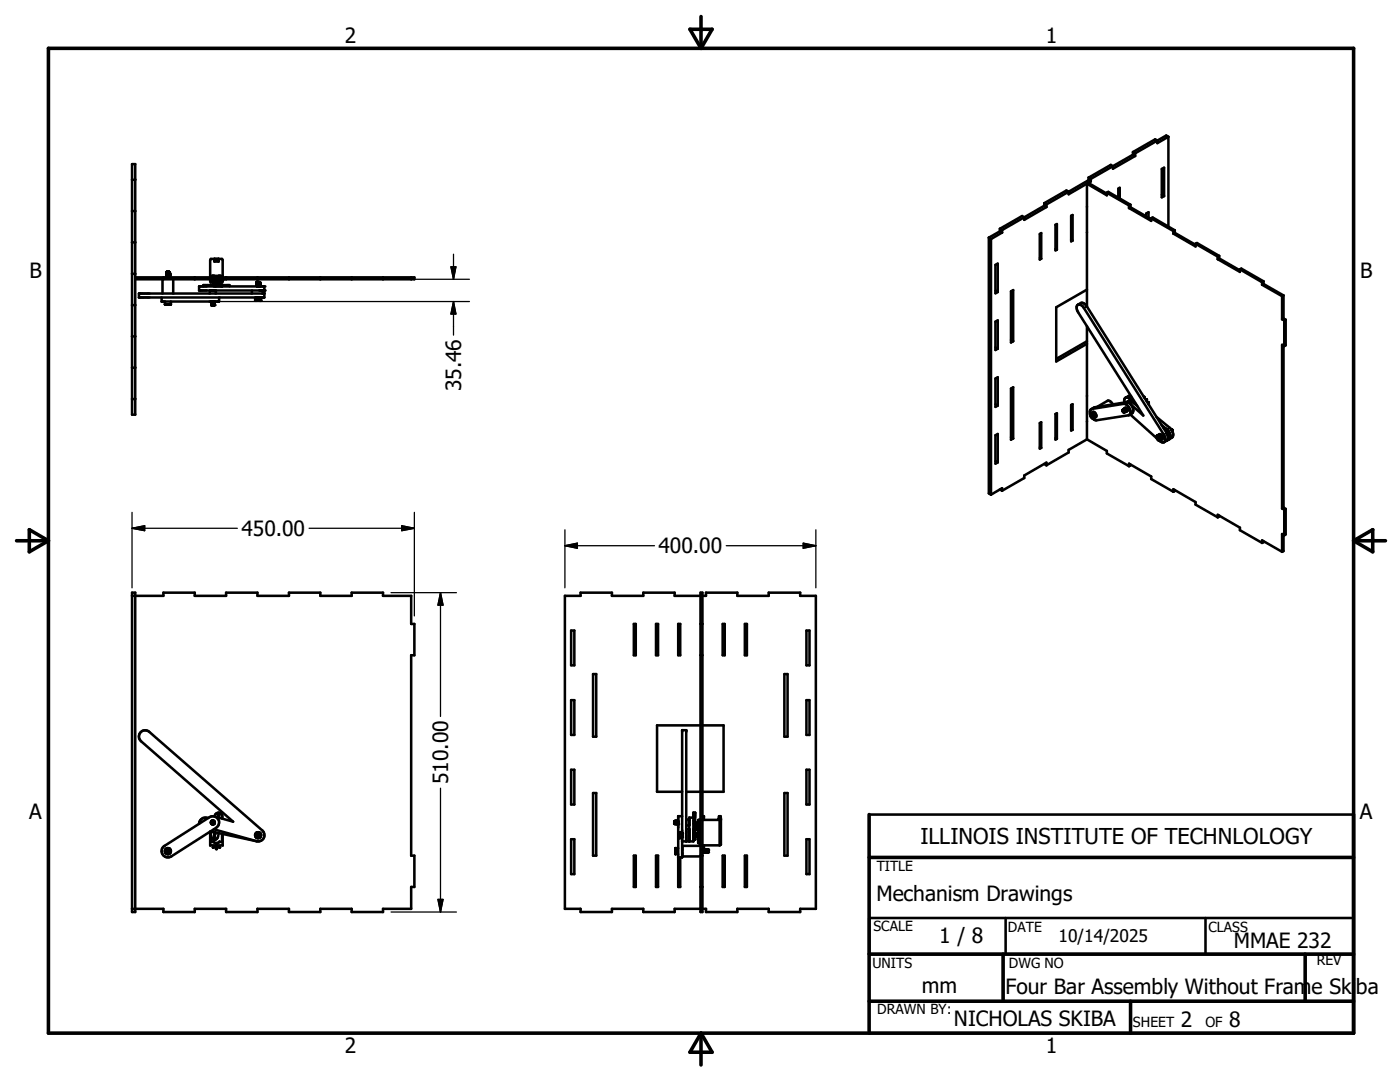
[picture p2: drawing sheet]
<svg xmlns="http://www.w3.org/2000/svg" width="279mm" height="216mm" viewBox="0 0 279 216" stroke-linecap="round" stroke-linejoin="round" font-family="sans-serif">
<g fill="none" stroke="#000" stroke-width=".51">
<path d="M26.4 32.8h.6v49.9h-.6zM26.4 35.9h.6M213.3 38.3l-4.5 2.5M213.3 38.3l-.5-.3-4.4 2.5M216.9 36.7l4 2.3v-.5M216.9 36.7v24.5M216.9 36.7l.3-.2 3.7 2.1M217.3 35.9l-4 2.4M217.3 35.9l.4 .3M217.3 35.4v.5M217.3 35.4l.4 .3M217.7 36.2l-4.4 2.6v-.5"/>
<path d="M217.7 35.7v.5M220.9 38.5l.3-.2 4.4 2.5M220.9 38.5l4.4 2.5M223.2 39.5v-1.8l.3-.2v2.1M226.1 30.9l-8.4 4.8M226.1 30.9l.4 .2M226.1 30.3v.6M226.1 30.3l.4 .3M226.5 31.1l-4.4 2.6v-.5l-.4-.3-4.4 2.5M226.5 30.6v.5M231 28.1l-4.5 2.5M231 28.1l-.5-.3-4.4 2.5"/>
<path d="M231.9 33.7l.4-.2v5.6l-.4 .3zM231.9 38.9l.4 .2M233.2 27.3l-2.2 1.3v-.5M233.2 27.3l-.5-.3-1.7 1.1M233.2 27.3v17.9M26.4 54.6h.6M26.4 48.4h.6M26.4 42.1h.6M27 55.3h55.7v.4h-55.7M32.3 59.4v.8h11.4v-.8M32.4 55.7v2.9M32.6 55.3v.4"/>
<path d="M33.2 54.4h.5M33.2 54.5h.1M33.2 54.6v.1M33.2 54.8h.1M33.2 54.4l.1 .1M33.2 54.8l.1 .1M33.2 55l.1 .1M33.2 54.9h.5M33.2 54.4h.1M33.2 54.5l.1 .1M33.2 54.9l.1 .1M33.3 54.3h.1"/>
<path d="M33.3 54.6h.1M33.3 55.1v.2M33.3 54.6h.5M33.3 55.1h.4M33.3 55h.5M33.3 54.8h-.1M33.3 54.7h.5M33.3 54.5h.5M33.3 54.5h-.1M33.3 55h-.1M33.3 54.9h-.1M33.3 54.7l-.1 .1"/>
<path d="M33.3 54.3l-.1 .1M33.4 54.6l-.1 .1M33.4 55h-.1M33.4 54.9h.1M33.5 54.5h-.3M33.5 54.4h.2M33.5 54.9h-.3M33.5 54.3h-.2M33.6 54.8h.1M33.6 54.9l-.2 .1M33.6 54.7l-.3 .1M33.6 54.6h-.1"/>
<path d="M33.6 54.4l-.3 .1M33.6 55.1h-.1M33.6 54.3l-.4 .1M33.7 54.5h-.2M33.7 54.3h-.1M33.7 54.9h-.1M33.7 54.5l-.4 .1M33.7 54.7h-.1M33.7 54.8l-.4 .1M33.7 55h-.5M33.7 54.5h-.1M33.7 54.5h.1"/>
<path d="M33.7 55v.1M33.7 54.2v.1M33.7 55.1v.2M33.7 54.8l-.1 .1M33.7 54.3v.1M33.7 54.7h.1M33.7 54.7l-.4 .1M33.7 54.4l.1 .1M33.7 54.4h.1M33.7 54.2l-.4 .1M33.7 54.3h-.4M33.7 54.3h-.2"/>
<path d="M33.7 54.9h.1M33.7 54.5l.1 .1M33.7 54.9l.1 .1M33.7 55l.1 .1M33.8 55h-.1M33.8 55.1h-.4M33.8 54.5h-.1M33.8 55.1h.1M33.8 55.1h-.1M33.8 54.7h.1M33.8 54.6h-.1M33.8 54.6l-.1 .1"/>
<path d="M33.8 54.7l-.1 .1M34.6 55.7v2.9M38.9 55.3v.4M40.6 57.1v-.2h2v.2M41.9 58h1.2v.6M41.9 58v.6M41.9 58h.1M41.9 55.3v-3.4l.2-.2h2.2l.1 .2v3.4M41.9 55.7l.1 .5h2.4v-.5M41.9 55.8h.1M42 55.8v.1M42 55.3v-.3h2.4v.3"/>
<path d="M42 56.9v-.1h2.4v.3M42.4 56.2l.1 .1h1.5v-.1M42.4 55v.3M42.5 56.3l1.4 .1M42.6 56.8v-.4h1.2v.4M42.7 55v.3M42.8 52.1h.8M42.9 51.7l-.1 .4M42.9 51.7v.3M42.9 56.4h.1M42.9 52h.6M42.9 51.7h.6"/>
<path d="M42.9 52l-.1 .1M43.5 51.7h.1v.4M43.5 51.7v.3M43.5 52l.1 .1M43.5 56.4h.1M43.7 55v.3M44 55v.3M44.4 56.9h1.4v.2M44.4 55.8l-2.5 .1M45.1 55.3v.4M50.3 58v.6M50.9 59.4h1.2v.6h-1.2z"/>
<path d="M51.1 59.4h.1M51.2 56.5h.5M51.2 56.9h.5M51.2 56.5h.1M51.2 56.6l.1 .1M51.2 56.3l.1 .1M51.3 56.3h-.1M51.3 56.8h.1M51.3 56.8h.5M51.3 56.7l-.1 .1h.1M51.3 56.7h-.1h.6M51.3 56.6h-.1"/>
<path d="M51.3 56.3h.5M51.3 57.1h.5h-.1M51.3 56.3h.1M51.3 56.4h.1M51.3 56.5v.1M51.3 57.1h.1M51.3 56.8l-.1 .1M51.3 56.4l-.1 .1M51.4 56.9l-.2 .1h.2M51.4 56.4h-.1M51.4 55.3v.4M51.4 57h-.2l.1 .1"/>
<path d="M51.4 57.1h-.1M51.4 56.7h-.1M51.4 57l-.1 .1M51.5 56.3h-.2M51.5 56.7h-.1M51.5 56.6h-.2M51.6 56.9h.1M51.6 56.8l-.4 .1M51.6 56.8h.2M51.6 57h.1M51.6 56.5h-.3M51.6 56.5h.1"/>
<path d="M51.7 56.9h.1M51.7 56.6l-.4 .1M51.7 56.4l-.1 .1M51.7 57h.1M51.7 56.6h-.1M51.7 56.4h-.4M51.7 57l-.2 .1M51.7 56.9l-.3 .1M51.7 56.6h-.5M51.7 56.5v.1M51.7 56.8h.1M51.7 56.5h-.1"/>
<path d="M51.7 56.6h.1M51.7 56.4h.1M51.7 56.6l.1 .1M51.7 57l.1 .1M51.8 56.3l-.6 .1M51.8 56.7l-.6 .2M51.8 56.6h-.1M51.8 56.3l-.1 .1M51.8 56.4l-.5 .1M51.8 56.8h.1M51.8 56.7h-.3M51.8 56.7h.1"/>
<path d="M51.8 56.4h-.1M51.8 56.8l-.1 .1M51.8 56.4l-.1 .1M51.9 59.4h.1M52.1 60h-.3M52.8 58h-13.1v-.9h13.1v2.3h-25.1v-.8h25.1M57.7 55.3v.4M63.9 55.3v.4M70.2 55.3v.4M76.4 55.3v.4M82.1 55.3v.4M197.3 47.4v51.1l.5 .2"/>
<path d="M197.3 47.4l.5 .3M197.8 47.7v51M198.7 52.9l.4-.3v5.7l-.4 .2zM198.7 58l.4 .3M199.6 46.2l-2.3 1.2M199.6 46.2l.4 .2M199.6 45.6v.6M199.6 45.6l.4 .3M200 45.9v.5M200 46.4l-2.2 1.3M201.8 58.1l.4-.2v10.2l-.4 .2zM204.4 43.4l-4.4 2.5"/>
<path d="M204.4 43.4l-.4-.3-4.4 2.5M207.5 46.7l.3-.2v5.1l-.3 .2zM207.5 51.5l.3 .1M208.4 41.1l-4 2.3M208.4 41.1l.4 .2M208.4 40.5v.6M208.4 40.5l.4 .3M208.8 40.8v.5M208.8 41.3l-4.4 2.6v-.5M210.6 44.9l.3-.2v5.1l-.3 .2zM210.6 49.7l.3 .1M213.8 43.1l.3-.2v5.1l-.3 .2z"/>
<path d="M213.8 47.8l.3 .2M216.9 57.8l-6.1 3.5v10.8l6.1-3.5M225.3 41.5l4.4 2.6v-.5M225.3 41v.5M225.6 40.8v.6M225.6 41.4l4.1 2.3M225.6 40.8l-.3 .2M225.6 41.4l-.3 .1M228.8 43.2v-.6l.4-.3v1.1M229.7 43.6l.3-.2 4.5 2.6M229.7 43.6l4.5 2.5M234.2 46.6l4.4 2.6v-.6"/>
<path d="M234.2 46.1v.5M234.5 46v.5M234.5 46.5l4.1 2.3M234.5 46l-.3 .1M234.5 46.5l-.3 .1M238.6 48.6l.3-.1 4.4 2.6M238.6 48.6l4.4 2.6M243 51.2v.5M243 51.7l4.5 2.6v-.6M243.3 51.6l4.2 2.4M243.3 51.1l-.3 .1M243.3 51.1v.5"/>
<path d="M243.3 51.6l-.3 .1M247.5 53.7l4.4 2.6M247.5 53.7l.2-.1 4.5 2.5M251.9 56.3v.5M251.9 56.8l4 2.3M252.2 56.1l-.3 .2M252.2 56.1v.6M252.2 56.7l-.3 .1M252.2 56.7l4 2.3M255.9 59.1v4.6M256.2 59l-.3 .1M256.2 59v4.5"/>
<path d="M26.4 79.6h.6M26.4 73.4h.6M26.4 67.1h.6M26.4 60.9h.6M32.9 60.2v.5h1.2v-.5M32.9 60.8h.1M33.5 60.8h.2M34 60.8h.1M42.2 60.3l.1 .1M42.2 60.9h.1M42.2 60.7l.1 .1M42.2 60.6h.5"/>
<path d="M42.2 60.2h.1M42.3 60.8h.1M42.3 60.2h.2M42.3 60.5h-.1M42.3 60.7h.5h-.1M42.3 60.7h-.1M42.3 60.8h-.1h.6M42.3 60.9h.1M42.3 60.2h.1M42.3 60.2l-.1 .1M42.3 60.4h-.1M42.3 60.6v.1"/>
<path d="M42.3 60.3v.1M42.4 60.5l-.2 .1M42.4 60.8l-.2 .1M42.4 60.9h.1M42.4 60.2h.1M42.5 60.7h-.3M42.5 60.4h-.3M42.5 60.5h-.2M42.5 60.3l-.1 .1M42.5 60.2h.1M42.5 60.9h.1M42.6 60.3h-.4"/>
<path d="M42.6 60.3h.1M42.6 60.8h-.1M42.6 60.7l-.2 .1M42.6 60.7h-.1M42.6 60.4l-.1 .1M42.6 60.9h.1M42.6 60.2h.1M42.7 60.9h-.4M42.7 60.7h.1M42.7 60.7h-.1M42.7 60.3h.1M42.7 60.6h.1"/>
<path d="M42.7 60.4h.1l-.5 .1M42.7 60.3l-.4 .1M42.7 60.3v.1M42.7 60.5l-.3 .1M42.7 60.6h.1l-.1 .1M42.7 60.4l-.1 .1M42.7 60.4h-.1M42.7 60.2h.1M42.7 60.9h.1M42.7 60.7l.1 .1M42.7 60.4l.1 .1M42.8 60.5h-.4"/>
<path d="M42.8 60.5h.1M42.8 60.5h-.1M42.8 60.9h-.5M42.8 60.8l-.1 .1M42.8 60.8h-.2M42.8 60.2l-.2 .1M42.8 60.2l-.6 .1M42.8 60.3h-.1M42.8 60.5l-.1 .1M51 60h.1M51.1 60h.1M198.7 64.2l.4-.3v5.7l-.4 .2z"/>
<path d="M198.7 75.5l.4-.2v5.6l-.4 .3zM198.7 69.3l.4 .3M201.8 67.8l.4 .3M201.8 77.5l.4-.2v10.2l-.4 .2zM215.1 60.8l.9-.4 .6 .3 .3 .4 15.9 25.3a1.16 1.16 0 0 1 .1 1.5M215.1 60.8h.5l.6 .4 16.1 25.5a1 1 0 0 1-.1 1.6l-.8-.4M215.1 60.8a1.1 1.1 0 0 0 .1 1.5l13 20.6-2.7-2.3M216.9 65.1v22.6M216.9 68.1l-6.1 3.5M225.7 79h-.4l-.7 .4M228.3 79.3l.1-.1v.2M228.8 79.7l.1 .1z"/>
<path d="M228.8 79.7h.1M255.9 63.7l.4 .3M256.2 69v32.3M256.2 63.5l-.3 .2M256.2 63.5l.4 .3M256.3 69.1l-.4-.3v32.7M256.3 64v5.1M256.6 63.8l-.3 .2M256.6 63.8v5.1l-.3 .2M198.7 86.9l.4-.3v5.7l-.4 .2zM198.7 80.7l.4 .2M198.7 92l.4 .3"/>
<path d="M199.6 97.7l.4 .2M200 97.9v-.5l-2.2 1.3M201.8 87.2l.4 .3M207.5 84.4l.3-.1v5.1l-.3 .1zM207.5 89.2l.3 .2M208.4 92.6l.4 .2M208.8 92.8v-.5l-4.4 2.6v.5l-4.4 2.5M210.6 82.6l.3-.1v5.1l-.3 .1zM210.6 87.4l.3 .2M213.8 80.8l.3-.1v5.1l-.3 .1zM213.8 85.6l.3 .2M216.9 87.7l4 2.3v.5l4.4 2.5"/>
<path d="M216.9 87.7l-3.6 2.1v.5l-4.5 2.5M217.6 82.7h.1M217.6 82.5a.63 .63 0 0 1 .7 .3 .63 .63 0 0 1-.1 .7 .74 .74 0 0 1-.6-1zM217.7 82.5l.4-.3a.7 .7 0 0 1 .6 1l-.4 .3M217.8 81.6l6.5-1a1.51 1.51 0 0 1 1 2.2M217.8 81.6l-.3 .4 .1 .7M217.8 82.8l.3 .2M217.8 83l.2 .2M217.8 82.8v.2M217.8 83l.1 .1M217.8 82.9v.1M217.9 82.8h-.1"/>
<path d="M217.9 83.1h.1M217.9 83.1l.1 .1M218 82.9l-.2 .1M218.1 82.6a.46 .46 0 0 1 .3 .4 .46 .46 0 0 1-.3 .5M218.1 83.1l-.1 .1M218.1 83v.1M218.1 83.1h.1M222.1 80.7l-.4-.5-.6-.3-2.2 1.3M224 81.9l.2 .3M224 81.9a.18 .18 0 0 1 .3 .1 .18 .18 0 0 1-.1 .2M224.1 81.7l.2 .1M224.2 81.8l-.2 .1"/>
<path d="M224.2 81.7l-.2 .2M224.2 81.7h.2M224.2 81.8h.1M224.2 81.8l.2 .2M224.3 81.8l.1 .1M224.3 81.6l.1 .1M224.3 81.6h.1M224.3 81.6h.2M224.4 82v.2M224.4 82v.1M224.4 81.6h.1M224.4 81.6l-.2 .1"/>
<path d="M224.4 81.7l.2 .2M224.4 81.7v.1M224.4 82.2h.1M224.4 82.2l-.2 .1M224.4 80.3a.63 .63 0 0 1 .1-.9 .63 .63 0 0 1 .9 .1l1.3 1.1M224.4 81.9l.1 .3M224.4 81.9l.1 .1M224.5 81.6l.2 .3M224.5 81.8l.1 .1M224.5 81.5l.1 .1M224.5 81.5l-.1 .1M224.5 82v.1"/>
<path d="M224.5 81.5h-.1M224.5 81.6l.1 .2M224.5 82.2h-.1M224.5 82.2h.1M224.6 81.5h.1M224.6 81.5h-.1M224.6 81.6l.1 .1M224.6 81.9v.2M224.6 82.1h.1M224.6 81.8l.1 .1M224.7 81.4l-.1 .1M224.7 81.5v.1"/>
<path d="M224.7 81.9h.1M224.7 82.1h-.1M224.7 81.7l.1 .2M224.7 81.9v.2M224.7 82.1h.1M224.7 81.5h.1M224.7 81.6l.1 .1M224.7 81.8l.1 .1M224.7 80.3l.7-.4 .3 .1 1.2 1M224.8 81.4v.1M224.8 81.8v.1M224.8 81.9h.1"/>
<path d="M224.8 82.1h-.1M224.8 81.9v.2M224.8 82l-.1 .1M224.8 81.5l.1 .1M224.8 81.7l.1 .2M224.8 81.7v.1M224.8 81.5l-.3-.1v.1M224.8 82h.1M224.9 81.5v.1M224.9 81.8v.1M224.9 81.6h.1M224.9 82h-.1"/>
<path d="M224.9 81.9v.1M224.9 81.6l.1 .2M224.9 81.6v.1M225 81.8v.1M225 81.8l-.1 .2M225 81.9l-.1 .2h-.1M225 81.8h.1M225.3 93v-.5l4.4 2.6v.5l4.5 2.5M225.3 82.8l-6.4 1.1-.5-.1-.4-.3M225.5 80.6l-.7-.3-6.3 1-.7 .3M225.5 80.6a1.38 1.38 0 0 1 .4 1.9l-.6 .3M225.5 82.7l5.4 4.8"/>
<path d="M225.6 92.7v.2l-.3 .1M226.2 80.3l.3 .3M226.3 80.4h.1M226.3 80.4l.2 .2M228.8 80l.5 .3M229.2 80.3v.1M229.3 80.3v.4M229.3 80.3l-.2 .1M230.8 83.2l3 2.5M230.8 87a.53 .53 0 0 1 .7 0 .53 .53 0 0 1 .2 .6M230.8 87v.2M230.9 87v.6l.4 .3"/>
<path d="M230.9 86.9l.4-.2a.7 .7 0 0 1 .6 1l-.4 .2M230.9 86.9a.66 .66 0 0 1 .6 1h-.3M230.9 86.9v.1M231.1 87.4v.1M231.1 87.5l.2 .1M231.1 87.3h.1M231.1 87.2v.2M231.1 87.2h.1M231.2 87.2l-.1 .2M231.2 87.2l.1 .2M231.2 87.5v.1M231.2 87.6h.1"/>
<path d="M231.2 87.9h.1M231.3 87.6h.1M231.3 87.4v.2M231.3 87.4l-.2 .1M231.6 87.7l-.1 .2M231.8 84.8l1.4 1.3 .3 .7M232.2 85.4l.5 .2 .6 .5M232.9 87.9l-.6 .3M233.4 86.3l.2 .9-.3 .5M233.7 85.7h.2M233.8 85.7l.2 .3M233.8 85.7l.2 .4"/>
<path d="M233.8 85.7a1.16 1.16 0 0 1 .1 1.6l-1 .6M233.8 85.7l.2 .2M234 85.9h.1M234 85.9v.2M234 86.1h.1M234.2 98.1v-.5l4.4 2.6v.5l4.4 2.5M234.5 97.8v.2l-.3 .1M26.4 118.3h.6v63.7h-.6zM26.4 118.9h6.2v-.6h6.3v.6h6.2v-.6h6.3v.6h6.3v-.6h6.2v.6h6.3v-.6h6.2v.6h5.7v5.6h.6v6.2h-.6v40h.6v6.3h-.6v4.3h-5.7v.7h-6.2v-.7h-6.3v.7h-6.2v-.7h-6.3v.7h-6.3v-.7h-6.2v.7h-6.3v-.7h-6.2M112.7 118.9h3.2v-.6h6.2v.6h6.3v-.6h6.2v.6h6.3v-.6h6.3v.6h6.2v-.6h6.3v.6h3.1v62.4h-3.1v.7h-6.3v-.7h-6.2v.7h-6.3v-.7h-6.3v.7h-6.2v-.7h-6.3v.7h-6.2v-.7h-3.2zM139.8 118.3h.4v63.7h-.4zM243 103.2v-.5l4.5 2.6v.5l4.4 2.5"/>
<path d="M243.3 102.9v.2l-.3 .1M251.9 108.3v-.5l4 2.3M252.2 108v.2l-.3 .1M255.9 101.5l.4 .2M256.2 106.7v3.3l-.3 .1M256.2 101.3l-.3 .2M256.2 101.3l.4 .3M256.3 106.8l-.4-.2v3.5M256.3 101.7v5.1M256.6 101.6v5l-.3 .2M256.6 101.6l-.3 .1M114 125.8h.6v7h-.6z"/>
<path d="M114 139.7h.6v6.9h-.6zM118.4 134.5h.6v12.5h-.6zM126.5 124.5h.4v6.2h-.4zM130.9 124.5h.4v6.2h-.4zM135.4 124.5h.4v6.2h-.4zM139.8 124.5h.4M139.8 130.7h.4M144.2 124.5h.4v6.2h-.4zM148.7 124.5h.4v6.2h-.4zM156.5 134.5h.7v12.5h-.7zM160.9 125.8h.7v7h-.7zM160.9 139.7h.7v6.9h-.7z"/>
<path d="M114 153.6h.6v6.9h-.6zM118.4 158.2h.6v12.5h-.6zM137 158h2.8M139.8 144.7h-8.7v13.3h5M140.2 144.7h4.2v13.3h-4.2M156.5 158.2h.7v12.5h-.7zM160.9 153.6h.7v6.9h-.7zM32.6 168.9l9.2-5.8a1.25 1.25 0 0 1 1.7 .3 1.25 1.25 0 0 1-.4 1.8l-8.9 5.7a1.25 1.25 0 0 1-1.7-.3 1.25 1.25 0 0 1 .1-1.7zM33 169.6l-.1 .2M33.3 169.9h.1M33.3 169.9l.1 .2M33.3 169.7v.2"/>
<path d="M33.4 169.7h-.1M33.4 170h.1M33.4 169.7h.1M33.4 169.6l.3 .1M33.4 169.6l-.1 .1M33.4 169.6v.1M33.6 169.6l.1 .1M33.7 170l-.3 .1M33.7 170h-.1M33.7 169.7v.2M33.7 169.7v.1M33.7 169.9v.1"/>
<path d="M33.7 169.9h.1M34 169.5l.1 .3-.1 .4M34 169.5a.58 .58 0 0 0-.7-.2 .58 .58 0 0 0-.4 .5M34 169.5a.59 .59 0 0 1-.3 .9 .59 .59 0 0 1-.8-.6M41.5 163.2a1.32 1.32 0 0 0-1.8 1.2M41.9 165.9v2.8M42 168.6l-.1 .1M42 165.9l9.3 2M42.1 168h.5M42.1 165.9v.6M42.1 167.1v.9M42.1 167.9v.1"/>
<path d="M42.1 163.9a.4 .4 0 0 0 .2 .6 .4 .4 0 0 0 .6-.3M42.2 164.2l.1 .2M42.2 164.2a.3 .3 0 0 1 .3-.4 .3 .3 0 0 1 .2 .5M42.2 164.2l.3 .1M42.2 165.9a1.32 1.32 0 0 0-.1 1.3 .75 .75 0 0 0 .8 .3 .75 .75 0 0 0 .6-.5l.2-.8M42.3 164.1v.2M42.3 164.2h.1M42.3 164.4h.2M42.4 164.3h.1M42.4 163.9l.3 .1M42.4 163.9l-.1 .2M42.4 163.9l.2 .1 .1 .2-.2 .1-.2-.1"/>
<path d="M42.4 163.9l-.1 .3M42.5 169l.1 .1zM42.6 163.7a.37 .37 0 0 1 .3 .5 .37 .37 0 0 1-.6 .2 .37 .37 0 0 1-.1-.5M42.6 163.7l-.5 .2M42.6 163.8l.2 .3M42.6 164.3h-.1M42.6 168h.1M42.6 168l.6 .2 .6-.2M42.6 167.9v.1M42.6 167.1h.2l-.1 .2zM42.7 166.7l.1 .2h-.1zM42.7 164.3l-.1 .1"/>
<path d="M42.8 164.1v.2M42.8 164.3l-.5 .1M42.8 166.4l.1 .1zM42.8 162.9l3.7 1.1-18.3-16.1a1.24 1.24 0 0 1-.2-1.8 1.24 1.24 0 0 1 1.8-.1l22.6 19.7a1.25 1.25 0 0 1 .2 1.5 1.25 1.25 0 0 1-1.4 .6l-8.5-2.3M42.8 166.1h.2M42.8 162.9a.78 .78 0 0 1 1-.7 .78 .78 0 0 1 .5 1.1M43.1 168.7v.7h.2v-.7M43.1 169.2h.2M43.1 168.7v.7M43.5 162.9h.2v.1zM43.6 162.5l.2 .1h-.1zM43.8 169l.1 .1h-.1z"/>
<path d="M43.8 167.9v.1M43.8 168h.1M43.8 168h.5M44.3 167.9v.1M44.3 168h.1M44.3 166.4v1.6M44.4 168.6v.1M44.4 166.4v2.3h-2.5M51.4 166.5l-.1 .1M51.5 166.9h.1M51.6 166.5l-.2-.1-.1 .2 .1 .2 .2 .1M51.6 166.1l.2 .1"/>
<path d="M51.6 166.5l.1 .2M51.7 166.8l-.1 .1M51.7 166.7v.1M51.9 166.2a.6 .6 0 0 0-.8 .1 .6 .6 0 0 0 .1 .8 .6 .6 0 0 0 .8-.2M51.9 166.2l.2 .4-.1 .3M51.9 166.3l.1 .6M52 166.9l-.1 .2M114 167.5h.6v6.9h-.6zM126.5 170.7h.4v6.3h-.4zM130.9 170.7h.4v6.3h-.4zM134.6 164.3h.1M134.6 163.9v.2"/>
<path d="M134.6 164.4h.1M134.6 163.9h.1M134.6 163.9l.1 .5M134.7 163.9l-.1 .5M134.7 164v.3M134.7 164.2v.1M134.7 164.3h.1M134.7 164.3v.1M134.7 163.8v.3M134.7 164.3l.1 .1M134.7 164.1l.1 .2M134.8 163.9v.5"/>
<path d="M134.8 163.9v.1M134.8 163.9l.1 .5M134.8 164.1v.1M134.8 164.3h.1M134.8 164.3v.1M134.8 163.8v.5M134.8 163.8l.1 .1M134.8 163.8v.1M134.8 164l.1 .1M134.8 164.3l.1 .1M134.9 164.1v.2M134.9 163.9v.3"/>
<path d="M134.9 164.1v.1M134.9 164.2l.1 .1M135 163.8v.5M135 163.8v.3M135 164.3l-.1 .1M135 163.8v.1M135 163.8l-.1 .1M135 164.2v.1M135 164.3h.1M135 164.1h.1M135.1 164.2v.1M135.1 163.9v.3"/>
<path d="M135.1 164.3v.1M135.1 163.9v.1M135.1 163.8v.1M135.1 164l.1 .4M135.1 164.3h.1M135.2 163.9v.4M135.2 163.9l.1 .1M135.2 163.9h-.2l.1 .4M135.2 164v.1M135.2 164.3h.1M135.2 163.8l.1 .6M135.2 164.1l.1 .1"/>
<path d="M135.2 164.3v.1M135.2 163.8l.1 .1M135.2 164.3l.1 .1M135.3 164.3v.1M135.3 163.9h.1M135.3 164h.1M135.3 163.9v.1M135.3 164.1v.1M135.3 164l.1 .1M135.4 169.2h-.6v1.2h.6M135.4 164.3l-.1 .1M135.4 163.8l-.1 .1"/>
<path d="M135.5 167.2v.1M135.5 166.1h.6v1.2h-.6zM136.1 169.4h.1M136.1 162.9h-.7v14.1h.4v-5.9M136.1 170.2h.1M136.2 168.8h3.6M136.2 170.9h3.6M137 167.9v-22.2h-.9v25.4h-.7M137 165.4h.6M137 163.5h.5M137 164.7h.5M137.5 163.5v1.2"/>
<path d="M137.5 163.5h.1M137.5 164.7h.1M138.4 164.3h.2v1.7h-.2M138.4 163.1h-.8v4.8M138.4 166.5v.1M138.4 166.9h.1M138.4 166.4l.1 .5M138.4 166.5l.1 .4-.1-.2M138.4 166.4h.1M138.5 166.4v.4M138.5 166.6l.1 .4M138.5 166.4v.1"/>
<path d="M138.5 166.4l.1 .6M138.5 166.3l.1 .4M138.5 166.8l.1 .1M138.5 166.3v.1M138.6 166.3v.1M138.6 166.9v.1M138.6 166.8v.1M138.6 166.4l.1 .2M138.6 166.4v.6M138.6 166.7l.1 .1M138.7 166.3v.1M138.7 166.4h.1"/>
<path d="M138.7 166.3l-.1 .1M138.7 166.4v1.2h-.3M138.7 166.6v.3M138.7 164.2h.4v1.3h-.4M138.7 166.9l.1 .1M138.8 166.5l-.1-4.3h-.3v5.7h-2.3M138.8 166.5v.5M138.8 166.5v.2M138.8 166.8l.1 .2M138.8 166.3v.1M138.8 166.3l-.1 .1M138.8 166.4v.2"/>
<path d="M138.8 166.4l.1 .6M138.8 166.9h.1M138.8 166.7l.1 .1M138.9 166.5h.1M138.9 166.7v.3M138.9 166.5v.2M138.9 166.7v.1M138.9 166.3l.1 .7M138.9 166.4l.1 .6M138.9 166.3v.1M138.9 166.3l.1 .1M139 166.7v.2"/>
<path d="M139 166.4h.1M139 166.4l.1 .5M139 167h.1M139 166.4l.1-.1v.2M139 166.4v.2M139.1 166.9l-.1 .1M139.1 166.5l.1 .4M139.1 165.2h.1M139.1 164.5h.1M139.1 166.7v.3v-.1M139.1 166.4l.1 .3M139.1 166.4v.1"/>
<path d="M139.1 166.4h.2l-.1 .5M139.1 166.4l.1 .1M139.2 164.2v1.4M139.2 166.6v.3M139.2 166.6v.1M139.2 166.4v.2M139.2 166.7v.2M139.3 168h.4M139.3 165.4h.4M139.3 164.1h-.1v1.5l.1 .1M139.7 163.6v5l.1 .1M139.7 163.6v.1"/>
<path d="M139.8 170.7h.4M139.8 177h.4M139.8 163.6h-.5v4.6h.4M140.2 168.7h3.4M140.2 170.1h.2M140.2 163.6h3.7M140.2 162.9h.3v.7M140.2 169.6h.2M140.4 169.6v.5M140.4 169.6l.1 .5M140.4 170.1h.1M140.4 169.6h.1"/>
<path d="M140.5 169.7v.1M140.5 169.8v.2M140.5 168.7v.7h-.3M140.5 170v.1M140.5 169.9v.1M140.5 169.5v.2M140.5 169.5l.1 .1M140.5 169.5v.1M140.5 170.1h.1M140.5 169.5v.6M140.5 169.9l.1 .2M140.5 169.7l.1 .1"/>
<path d="M140.6 169.6v.4M140.6 169.6v.1M140.6 169.9l.1 .2M140.6 169.5l.1 .2M140.6 169.6l.1 .5M140.6 170v.1M140.6 169.5v.1M140.6 170.1h.1M140.7 169.5v.1M140.7 170.1h.1M140.7 169.6v.4M140.7 169.7l.1 .4"/>
<path d="M140.7 169.6v.1M140.7 169.8l.1 .1M140.8 170v.1M140.8 170.1h-.1M140.8 169.6h-.1M140.8 169.8v.1M140.8 169.6v.1M140.8 169.6l.1 .5M140.8 169.6v.5M140.8 169.6h.1M140.9 169.7v.2M140.9 169.5h.1"/>
<path d="M140.9 169.5l-.1 .1M140.9 170.1h-.1M140.9 169.5l.1 .6M140.9 170.1h.1M140.9 169.5l.1 .1M141 169.6h.1M141 169.6v.5M141 169.7v.1M141 169.5h.1M141 170v.1M141 169.5v.1M141 169.5l.1 .5"/>
<path d="M141 169.5l.1 .1M141 170.1h.1M141.1 169.6v.5h.1M141.1 169.6h.1M141.1 169.6l.1 .5M141.1 169.7h.1M141.1 169.9l.1 .2M141.2 169.6v.1M141.2 169.5l-.1 .1M141.2 170.1h.1M141.2 169.5v.1M141.2 169.5v.5"/>
<path d="M141.2 169.7l.1 .3M141.2 169.6h.1M141.3 169.6v.4M141.3 170.1h.1M141.3 169.6v.3M141.3 170.1h-.1M143.4 163.4l.1-.5h.3l.1 .5M143.4 163.4v.2M143.4 163.4h.5M143.6 163.6v5.1M143.9 163.4v5.2l-.3 .1M144.2 170.7h.4v6.3h-.4z"/>
<path d="M148.7 170.7h.4v6.3h-.4zM160.9 167.5h.7v6.9h-.7zM173.5 162.5h96.6M173.5 183.2h96.6v7.2h-96.6zM200.7 183.2v7.2M240.6 183.2v7.2M173.5 206.2h96.6"/>
</g>
<g fill="#000">
<circle cx="33.2" cy="55" r=".25"/>
<circle cx="33.2" cy="54.9" r=".25"/>
<circle cx="33.2" cy="54.4" r=".25"/>
<circle cx="33.2" cy="54.7" r=".25"/>
<circle cx="33.2" cy="54.8" r=".25"/>
<circle cx="33.2" cy="54.3" r=".25"/>
<circle cx="33.2" cy="55.1" r=".25"/>
<circle cx="33.3" cy="54.4" r=".25"/>
<circle cx="33.3" cy="55" r=".25"/>
<circle cx="33.3" cy="54.7" r=".25"/>
<circle cx="33.3" cy="54.8" r=".25"/>
<circle cx="33.3" cy="54.3" r=".25"/>
<circle cx="33.7" cy="55" r=".25"/>
<circle cx="33.8" cy="55" r=".25"/>
<circle cx="33.8" cy="54.7" r=".25"/>
<circle cx="33.8" cy="54.6" r=".25"/>
<circle cx="33.8" cy="54.8" r=".25"/>
<circle cx="44.4" cy="55.9" r=".25"/>
<circle cx="51.2" cy="56.4" r=".25"/>
<circle cx="51.3" cy="56.7" r=".25"/>
<circle cx="51.8" cy="57.1" r=".25"/>
<circle cx="51.8" cy="56.9" r=".25"/>
<circle cx="51.8" cy="56.8" r=".25"/>
<circle cx="51.8" cy="56.4" r=".25"/>
<circle cx="51.8" cy="56.5" r=".25"/>
<circle cx="52.8" cy="57.2" r=".25"/>
<circle cx="52.8" cy="58" r=".25"/>
<circle cx="42.2" cy="60.2" r=".25"/>
<circle cx="42.7" cy="60.7" r=".25"/>
<circle cx="42.7" cy="60.2" r=".25"/>
<circle cx="42.8" cy="60.9" r=".25"/>
<circle cx="218.1" cy="83.1" r=".25"/>
<circle cx="224" cy="82" r=".25"/>
<circle cx="224.2" cy="82.2" r=".25"/>
<circle cx="224.6" cy="82.2" r=".25"/>
<circle cx="224.6" cy="81.5" r=".25"/>
<circle cx="224.8" cy="81.5" r=".25"/>
<circle cx="225" cy="81.8" r=".25"/>
<circle cx="231.4" cy="87.5" r=".25"/>
<circle cx="134.8" cy="163.9" r=".25"/>
<circle cx="134.9" cy="164.4" r=".25"/>
<circle cx="134.9" cy="163.9" r=".25"/>
<circle cx="135" cy="163.8" r=".25"/>
<circle cx="135" cy="164.4" r=".25"/>
<circle cx="135" cy="163.9" r=".25"/>
<circle cx="135.2" cy="163.9" r=".25"/>
<circle cx="135.2" cy="164.4" r=".25"/>
<circle cx="135.3" cy="164.4" r=".25"/>
<circle cx="136.1" cy="167" r=".25"/>
<circle cx="136.1" cy="166.3" r=".25"/>
<circle cx="138.4" cy="166.9" r=".25"/>
<circle cx="138.5" cy="167" r=".25"/>
<circle cx="138.9" cy="166.4" r=".25"/>
<circle cx="139.2" cy="166.4" r=".25"/>
<circle cx="140.4" cy="169.6" r=".25"/>
<circle cx="140.5" cy="170.1" r=".25"/>
<circle cx="140.5" cy="169.5" r=".25"/>
<circle cx="140.6" cy="169.5" r=".25"/>
<circle cx="140.8" cy="169.5" r=".25"/>
<circle cx="141" cy="169.6" r=".25"/>
<circle cx="141.2" cy="169.5" r=".25"/>
<circle cx="141.3" cy="170.1" r=".25"/>
<circle cx="141.3" cy="169.6" r=".25"/>
</g>
<path d="M216.9 61.1l-.6 .4M225.9 79.3l-.5 .2M218.5 81.3l-.6 .3M224.8 80.3l-.5 .3M226.1 80.2l-.6 .4M228.9 80.1l.3 .2v.4M229 80.3l.1 .2M232.8 86.4l-.5 .3M233.4 85.4l-.5 .3" fill="none" stroke="#000" stroke-width=".36"/>
<g fill="none" stroke="#000" stroke-width=".71">
<path d="M9.7 9.6h260.4v196.6h-260.4zM137.7 5.8h4.4l-2.2 3.8zM139.9 3.3v6.3M3.3 107.9h6.4M5.8 105.7l3.9 2.2-3.9 2.2zM270.1 107.9h6.4M270.1 107.9l3.9-2.2v4.4zM173.5 171.1h96.6M173.5 162.5v43.7M173.5 190.4h96.6M173.5 199.8h96.6M200.2 190.4v9.4"/>
<path d="M225.6 199.8v6.4M260.5 190.4v9.4M139.9 206.2v6.3M139.9 206.2l2.2 3.8h-4.4z"/>
</g>
<g fill="none" stroke="#000" stroke-width=".25">
<path d="M40.5 55.7h53.2M90 53.2h1l-.5 2.5zM90.5 50.7v5M43.4 60.2h50.3M90.5 60.2v6.7M90.5 60.2l.5 2.5h-1zM26.4 105.4h21M26.4 105.4l2.5-.5v1zM26.4 102.2v15.1M61.7 105.4h21M78 118.3h13.1M80.2 104.9l2.5 .5-2.5 .5z"/>
<path d="M82.7 102.2v20.7M87.9 118.3v24.7M87.9 118.3l.5 2.4h-1zM112.7 108.9h17.9M112.7 108.9l2.5-.5v1zM112.7 105.7v11.6M144.9 108.9h17.9M160.3 108.4l2.5 .5-2.5 .5zM162.8 105.7v11.6M87.9 157.3v24.7M87.4 179.5h1l-.5 2.5zM78 182h13.1"/>
</g>
<path d="M90 53.2h1l-.5 2.5zM90.5 60.2l.5 2.5h-1zM26.4 105.4l2.5-.5v1zM80.2 104.9l2.5 .5-2.5 .5zM112.7 108.9l2.5-.5v1zM160.3 108.4l2.5 .5-2.5 .5zM87.9 118.3l.5 2.4h-1zM87.4 179.5h1l-.5 2.5z" fill="#000" stroke="#000" stroke-width=".25"/>
<text font-size="4.4" x="183.7" y="168.4">ILLINOIS INSTITUTE OF TECHNLOLOGY</text>
<g font-size="4.2">
<text x="68.8" y="8.7">2</text>
<text x="208.7" y="8.7">1</text>
<text x="5.9" y="55.5">B</text>
<text x="271.4" y="55.5">B</text>
<text x="92" y="78.1" transform="rotate(-90 92 78.1)">35.46</text>
<text x="48.2" y="106.9">450.00</text>
<text x="131.4" y="110.4">400.00</text>
<text x="89.4" y="156.5" transform="rotate(-90 89.4 156.5)">510.00</text>
<text x="5.8" y="163.4">A</text>
<text x="271.4" y="163.4">A</text>
<text x="174.9" y="179.7">Mechanism Drawings</text>
<text x="187.5" y="188.3">1 / 8</text>
<text x="246.2" y="189.2">MMAE 232</text>
<text x="184" y="198.2">mm</text>
<text x="200.7" y="198.4">Four Bar Assembly Without Frame Skiba</text>
<text x="190.4" y="204.7">NICHOLAS SKIBA</text>
<text x="235.7" y="205">2</text>
<text x="245.3" y="205">8</text>
<text x="68.8" y="210.2">2</text>
<text x="208.7" y="210.2">1</text>
</g>
<text font-size="3.5" x="211.2" y="187.9">10/14/2025</text>
<g font-size="2.8">
<text x="175" y="173.8">TITLE</text>
<text x="174.3" y="185.8">SCALE</text>
<text x="201.2" y="186">DATE</text>
<text x="241.2" y="186">CLASS</text>
<text x="174.1" y="193.2">UNITS</text>
<text x="201.3" y="193.2">DWG NO</text>
<text x="262.8" y="192.6">REV</text>
<text x="175.1" y="202.4">DRAWN BY:</text>
<text x="226.1" y="205">SHEET</text>
<text x="240.6" y="205">OF</text>
</g>
</svg>
